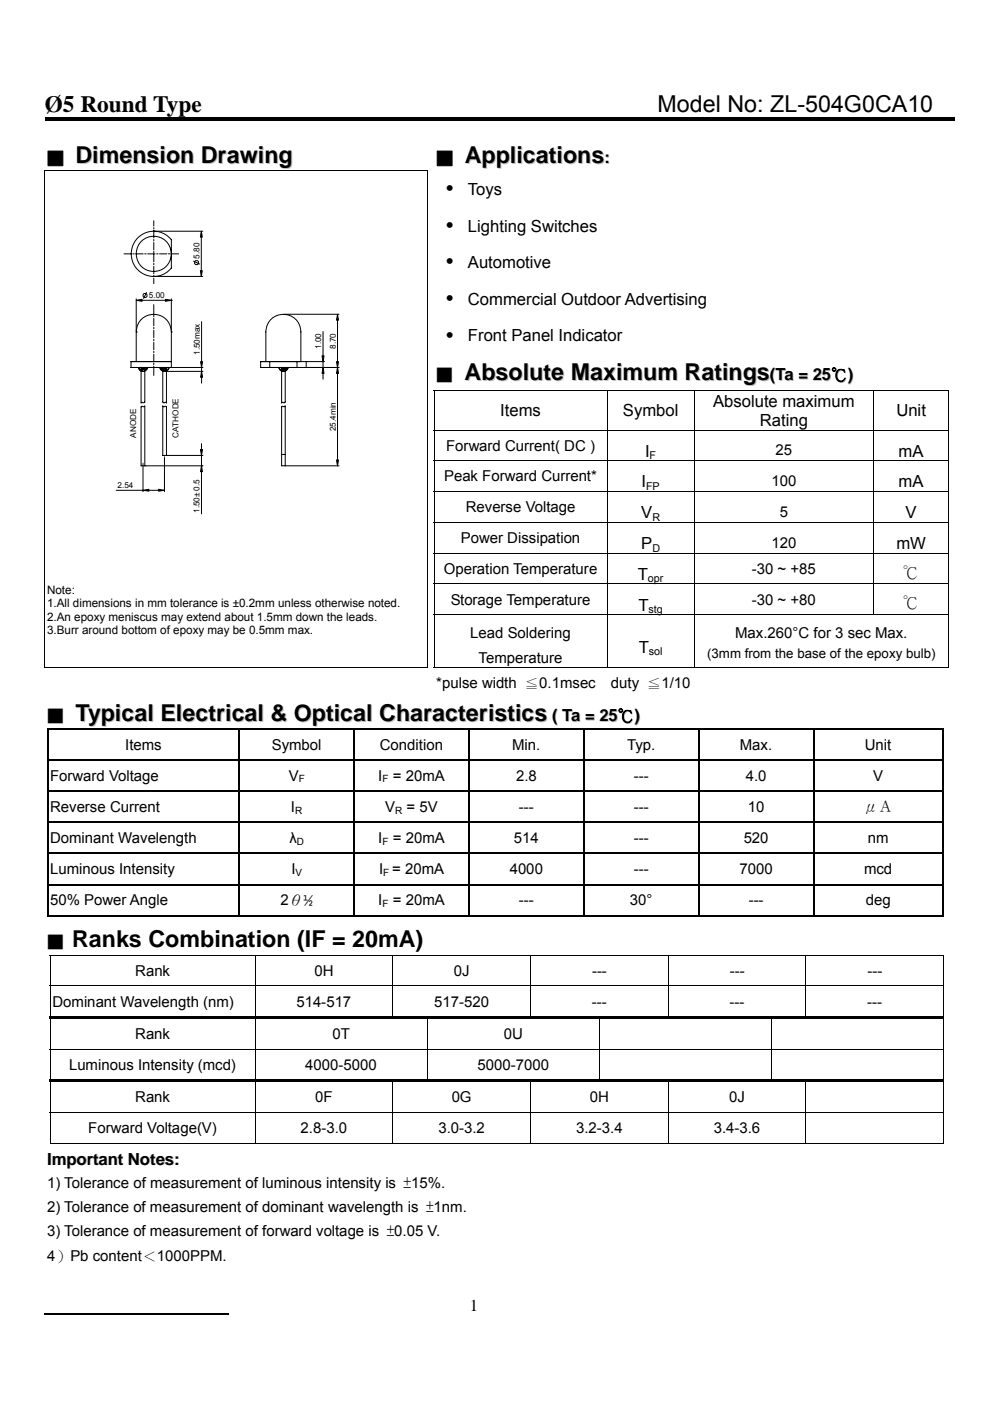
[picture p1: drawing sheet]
<svg xmlns="http://www.w3.org/2000/svg" width="210mm" height="297mm" viewBox="0 0 210 297" stroke-linecap="round" stroke-linejoin="round" font-family="sans-serif">
<path d="M9.5 278.5h39" fill="none" stroke="#000" stroke-width=".25"/>
<g fill="#fff">
<path d="M9.2 25.7h82.9v10.4h-82.9z"/>
<path d="M10 25.7h81.5v4h-81.5z"/>
<path d="M10 29.7h81.5v6.4h-81.5z"/>
<path d="M13.5 29.9h48.6v6h-48.6z"/>
<path d="M96.1 29.9h33.3v6h-33.3z"/>
</g>
<path d="M9.5 24.9h82.4v.8h-82.4z" fill="#000"/>
<path d="M9.5 25.7h82.4z" fill="#fff"/>
<path d="M9.4 36.1h.2v.1h-.2zM90.6 36.1h.2v.1h-.2zM91.9 24.9h110.5v.8h-110.5z" fill="#000"/>
<path d="M9.4 36.2h81.4M9.5 36.2v38.8M90.7 36.2v38.8" fill="none" stroke="#000" stroke-width=".21"/>
<path d="M96.1 75.9h84.9v6h-84.9z" fill="#fff"/>
<g fill="none" stroke="#000" stroke-width=".21">
<path d="M26.3 53.8h1.6M28.2 53.8h.3M28.8 53.8h1.6M29.4 50.2a4.8 4.8 0 0 1 6.9 .6v6a4.8 4.8 0 0 1-7 .5 4.8 4.8 0 0 1 .1-7.1zM30.7 53.8h.3M31.3 53.8h1.6M32.6 49h.1M32.6 58.6h.1M32.6 46.8v1.1M32.6 48.2v.4M32.6 48.9v1.6M32.6 50.8v.3"/>
<path d="M32.6 51.4v1.6M32.6 53.3v.3M32.6 53.9v1.6M32.6 55.8v.4M32.6 56.5v1.6M32.6 58.4v.3M32.6 59v1.1M32.8 49h10.2M32.8 58.6h10.2M33.2 53.8h.3M33.8 53.8h1.6M35.7 53.8h.3"/>
<path d="M36.3 53.8h1.6M41.1 55.4l1.2 .6M41.5 55.3h.4l.2 .2v.4l-.2 .2h-.4l-.2-.2v-.4zM42.5 57.4h.4l-.2 1.2zM42.7 49l.2 1.3h-.4zM42.7 50.3v7.1M9.5 75v7.8M28.9 63.7l1.2-.2v.4zM28.9 70.4h.1M28.9 70.4a3.7 3.7 0 0 1 3.7-3.8 3.7 3.7 0 0 1 3.7 3.8M28.9 63.4v6.8M28.9 70.4v6.3"/>
<path d="M29.3 77.9a1.02 1.02 0 0 0 1 .8 1.02 1.02 0 0 0 1-.8M29.6 77.9v.1M29.7 77.9l-.3 .3M29.9 77.9v7.5l.2-.1 .4 .1 .2-.2v-7.3M30.1 78.4l.3 .3M30.1 63.7h5M30.2 77.9l-.5 .6M30.5 78.3l-.4-.4 .7 .7M30.5 77.9l-.7 .7M30.5 62.2h.5l.2 .2v.4l-.2 .3h-.5l-.1-.3v-.4zM30.7 77.9l.4 .5M30.8 77.9l-.8 .8"/>
<path d="M31.1 62l-.6 1.3M31.3 78l-.7 .7M32.6 64.6v1.9M32.6 66.9v.3M32.6 67.5v1.6M32.6 69.4v.3M32.6 70v1.6M32.6 71.9v.4M32.6 72.6v1.5M32.6 74.5v.3M32.6 75.1v1.6M32.6 77v.3"/>
<path d="M32.6 77.6v2M33.9 77.9a1.02 1.02 0 0 0 1 .8 1.02 1.02 0 0 0 1-.8M33.9 78l.7 .7M34.4 77.9l.8 .8M34.7 77.9l.7 .7M34.8 78.3l.3-.4-.6 .7M34.8 78.7h.1M35 77.9l.6 .6M35 78.7h8.1M35.1 63.5l1.2 .2-1.2 .2zM35.2 78.4l-.4 .3M35.3 77.9h.1"/>
<path d="M35.3 77.9v7.5l-.2-.1-.4 .1-.2-.2v-7.3l-.4 .5M35.5 77.9l.3 .3M35.7 77.9l-.1 .1M36.3 70.4h.1M36.3 63.7h.1M36.3 76.7h-8.5v1.2h15.3M36.3 63.4v6.8M36.3 70.4v7.5M42.5 76.7h.5l-.2 1.2zM42.8 78.7l.2 1.3h-.5zM42.8 77.9h.1M42.8 68.2v8.5"/>
<path d="M42.8 77.9v.8M42.8 80v1.2M56.4 76.7v-6.3a3.7 3.7 0 0 1 3.7-3.7 3.7 3.7 0 0 1 3.7 3.7v6.3M57.2 76.7v1.2M59.1 77.9a1.02 1.02 0 0 0 1 .8 1.02 1.02 0 0 0 1-.8M59.4 77.9v.1M59.5 77.9l-.3 .3M59.7 77.9v7.5l.2-.1 .4 .1 .2-.2v-7.3M59.8 78.4l.4 .3M60 77.9l-.5 .6M60.2 66.6h.1M60.3 78.3l-.4-.4 .7 .7"/>
<path d="M60.3 66.6h11.6M60.3 77.9l-.7 .7M60.5 77.9l.4 .5M60.6 77.9l-.8 .8M61.1 78l-.7 .7M63 76.7v1.2M64.9 77.9h.1M64.9 76.7h.1M64.9 76.7h-9.6v1.2h9.6M64.9 76.7v1.2M65.1 77.9h6.8M65.1 76.7h3.7"/>
<path d="M68.3 75.4h.4l-.2 1.3zM68.5 77.9l.2 1.3h-.4zM68.5 77.9h.1M68.5 70.3v5.1M68.5 76.7v1.2M68.5 79.2v1.2M71.4 76.7h.4l-.2 1.2zM71.6 77.9l.2 1.3h-.4zM71.6 66.6l.2 1.3h-.4zM71.6 67.9v8.8M71.6 79.2v18.3M90.7 75v7.8"/>
<path d="M9.5 83v8.1M9.5 91.3v6.3M9.5 97.8v6.3M29.9 86.3l.2-.2 .4 .1 .2-.1v12.7h-.8zM30.3 98.4v5.8M30.3 98.2h.1M30.7 98.8h.1M30.9 98.8h12.2M34.5 86.1l.3 .2 .3-.2 .2 .2v10.3h-.8zM34.9 97v7.2M34.9 96.9h.1M35.3 96.6h.1"/>
<path d="M35.5 96.6h7.6M42.5 95.3h.4l-.2 1.3zM42.7 98.8l.2 1.2h-.4zM42.7 98.8h.1M42.7 94.1v1.2M42.7 96.6v2.2M59.7 86.3l.2-.2 .4 .1 .2-.1v12.7h-.8zM59.9 96.4h.6M60.7 98.8h11.2M71.4 97.5h.4l-.2 1.3zM90.7 83v8.1M90.7 91.3v6.3"/>
<path d="M90.7 97.8v6.3M92 82.9h109.3M92 91.2h109.3M92 97.7h109.3M92.1 83v8.1M92.1 91.3v6.3M92.1 97.8v6.3M128.8 83v8.1M128.8 91.3v6.3M128.8 97.8v6.3M147.2 83v8.1M147.2 91.3v6.3"/>
<path d="M147.2 97.8v6.3M185.3 83v8.1M185.3 91.3v6.3M185.3 97.8v6.3M201.2 83v8.1M201.2 91.3v6.3M201.2 97.8v6.3M9.5 104.3v6.4M9.5 110.8v6.4M9.5 117.4v6.3M24.6 103.9h5.7M30.3 103.9l1.3-.2v.4z"/>
<path d="M31.6 103.9h2.1M33.7 103.7l1.2 .2-1.2 .2zM34.9 103.9h.1M42.7 100v9M90.7 104.3v6.4M90.7 110.8v6.4M90.7 117.4v6.3M92 104.2h109.3M92 110.8h109.3M92 117.3h109.3M92.1 104.3v6.4M92.1 110.8v6.4"/>
<path d="M92.1 117.4v6.3M128.8 104.3v6.4M128.8 110.8v6.4M128.8 117.4v6.3M147.2 104.3v6.4M147.2 110.8v6.4M147.2 117.4v6.3M185.3 104.3v6.4M185.3 110.8v6.4M185.3 117.4v6.3M201.2 104.3v6.4M201.2 110.8v6.4"/>
<path d="M201.2 117.4v6.3M9.5 123.9v6.4M9.5 130.4v11.1M90.7 123.9v6.4M90.7 130.4v11.1M92 123.8h109.3M92 130.3h109.3M92.1 123.9v6.4M92.1 130.4v11.1M128.8 123.9v6.4M128.8 130.4v11.1M147.2 123.9v6.4"/>
<path d="M147.2 130.4v11.1M185.3 123.9v6.4M201.2 123.9v6.4M201.2 130.4v11.1"/>
<circle cx="32.6" cy="53.8" r="3.7"/>
</g>
<g fill="#000">
<path d="M9.4 82.8h.2v.2h-.2zM9.4 91.1h.2v.2h-.2zM9.4 97.6h.2v.2h-.2zM90.6 82.8h.2v.2h-.2zM90.6 91.1h.2v.2h-.2zM90.6 97.6h.2v.2h-.2zM92 82.8h.1v.2h-.1zM201.1 82.8h.2v.2h-.2zM9.4 104.1h.2v.2h-.2zM9.4 110.7h.2v.1h-.2zM9.4 117.2h.2v.2h-.2zM90.6 104.1h.2v.2h-.2z"/>
<path d="M90.6 110.7h.2v.1h-.2zM90.6 117.2h.2v.2h-.2zM9.4 123.7h.2v.2h-.2zM9.4 130.3h.2v.1h-.2zM90.6 123.7h.2v.2h-.2zM90.6 130.3h.2v.1h-.2z"/>
</g>
<g fill="#000">
<path d="M42.7 49l.2 1.3h-.4zM42.5 57.4h.4l-.2 1.2zM28.9 63.7l1.2-.2v.4zM35.1 63.5l1.2 .2-1.2 .2zM42.8 78.7l.2 1.3h-.5zM42.5 76.7h.5l-.2 1.2zM68.5 77.9l.2 1.3h-.4zM68.3 75.4h.4l-.2 1.3zM71.6 77.9l.2 1.3h-.4zM71.6 66.6l.2 1.3h-.4zM71.4 76.7h.4l-.2 1.2zM42.5 95.3h.4l-.2 1.3z"/>
<path d="M71.4 97.5h.4l-.2 1.3zM30.3 103.9l1.3-.2v.4zM33.7 103.7l1.2 .2-1.2 .2zM42.7 98.8l.2 1.2h-.4z"/>
</g>
<path d="M13.5 148.2h122.3v6h-122.3z" fill="#fff"/>
<g fill="#000">
<path d="M10 154.3h.3v.3h-.3zM50.7 154.3h.2v.3h-.2zM75 154.3h.2v.3h-.2zM99.4 154.3h.2v.3h-.2zM123.7 154.3h.3v.3h-.3zM148.1 154.3h.2v.3h-.2zM172.4 154.3h.3v.3h-.3zM199.9 154.3h.2v.3h-.2zM10 161h.3v.2h-.3zM10 167.6h.3v.3h-.3zM10 174.2h.3v.3h-.3zM50.7 161h.2v.2h-.2z"/>
<path d="M50.7 167.6h.2v.3h-.2zM50.7 174.2h.2v.3h-.2zM75 161h.2v.2h-.2zM75 167.6h.2v.3h-.2zM75 174.2h.2v.3h-.2zM99.4 161h.2v.2h-.2zM99.4 167.6h.2v.3h-.2zM99.4 174.2h.2v.3h-.2zM123.7 161h.3v.2h-.3zM123.7 167.6h.3v.3h-.3zM123.7 174.2h.3v.3h-.3zM148.1 161h.2v.2h-.2z"/>
<path d="M148.1 167.6h.2v.3h-.2zM148.1 174.2h.2v.3h-.2zM172.4 161h.3v.2h-.3zM172.4 167.6h.3v.3h-.3zM172.4 174.2h.3v.3h-.3zM199.9 161h.2v.2h-.2zM199.9 167.6h.2v.3h-.2zM199.9 174.2h.2v.3h-.2zM10 180.8h.3v.3h-.3zM10 187.4h.3v.3h-.3zM50.7 180.8h.2v.3h-.2zM50.7 187.4h.2v.3h-.2z"/>
<path d="M75 180.8h.2v.3h-.2zM75 187.4h.2v.3h-.2zM99.4 180.8h.2v.3h-.2zM99.4 187.4h.2v.3h-.2zM123.7 180.8h.3v.3h-.3zM123.7 187.4h.3v.3h-.3zM148.1 180.8h.2v.3h-.2zM148.1 187.4h.2v.3h-.2zM172.4 180.8h.3v.3h-.3zM172.4 187.4h.3v.3h-.3zM199.9 180.8h.2v.3h-.2zM199.9 187.4h.2v.3h-.2z"/>
<path d="M199.9 194h.2v.3h-.2z"/>
</g>
<g fill="none" stroke="#000" stroke-width=".25">
<path d="M10 154.5h40.7M10.1 154.6v6.4M50.8 154.6v6.4M50.9 154.5h24.1M75.1 154.6v6.4M75.2 154.5h24.2M99.5 154.6v6.4M99.6 154.5h24.1M123.8 154.6v6.4M124 154.5h24.1M148.2 154.6v6.4M148.3 154.5h24.1"/>
<path d="M172.6 154.6v6.4M172.7 154.5h27.2M200 154.6v6.4M10.1 161.2v6.4M10.1 167.9v6.3M10.1 174.5v6.3M10.3 161.1h40.4M10.3 167.7h40.4M10.3 174.3h40.4M50.8 161.2v6.4M50.8 167.9v6.3M50.8 174.5v6.3"/>
<path d="M50.9 161.1h24.1M50.9 167.7h24.1M50.9 174.3h24.1M75.1 161.2v6.4M75.1 167.9v6.3M75.1 174.5v6.3M75.2 161.1h24.2M75.2 167.7h24.2M75.2 174.3h24.2M99.5 161.2v6.4M99.5 167.9v6.3M99.5 174.5v6.3"/>
<path d="M99.6 161.1h24.1M99.6 167.7h24.1M99.6 174.3h24.1M123.8 161.2v6.4M123.8 167.9v6.3M123.8 174.5v6.3M124 161.1h24.1M124 167.7h24.1M124 174.3h24.1M148.2 161.2v6.4M148.2 167.9v6.3M148.2 174.5v6.3"/>
<path d="M148.3 161.1h24.1M148.3 167.7h24.1M148.3 174.3h24.1M172.6 161.2v6.4M172.6 167.9v6.3M172.6 174.5v6.3M172.7 161.1h27.2M172.7 167.7h27.2M172.7 174.3h27.2M200 161.2v6.4M200 167.9v6.3M200 174.5v6.3"/>
<path d="M10 194.1h40.7M10.1 181.1v6.3M10.1 187.7v6.6M10.3 180.9h40.4M10.3 187.5h40.4M50.8 181.1v6.3M50.8 187.7v6.6M50.9 180.9h24.1M50.9 187.5h24.1M50.9 194.1h24.1M75.1 181.1v6.3M75.1 187.7v6.6"/>
<path d="M75.2 180.9h24.2M75.2 187.5h24.2M75.2 194.1h24.2M99.5 181.1v6.3M99.5 187.7v6.6M99.6 180.9h24.1M99.6 187.5h24.1M99.6 194.1h24.1M123.8 181.1v6.3M123.8 187.7v6.6M124 180.9h24.1M124 187.5h24.1"/>
<path d="M124 194.1h24.1M148.2 181.1v6.3M148.2 187.7v6.6M148.3 180.9h24.1M148.3 187.5h24.1M148.3 194.1h24.1M172.6 181.1v6.3M172.6 187.7v6.6M172.7 180.9h27.2M172.7 187.5h27.2M172.7 194.1h27.2M200 181.1v6.3"/>
<path d="M200 187.7v6.6"/>
</g>
<path d="M15.3 196h74.5v6h-74.5z" fill="#fff"/>
<path d="M9.4 141.5h.2v.1h-.2zM90.6 141.5h.2v.1h-.2zM92 141.5h.1v.1h-.1zM201.1 141.5h.2v.1h-.2zM10.6 202.4h.1v.2h-.1zM10.6 215.5h189.6v.5h-189.6zM200.1 202.4h.1v.2h-.1zM10.6 228.9h189.6v.5h-189.6zM200.1 242.3h.1v.1h-.1z" fill="#000"/>
<g fill="none" stroke="#000" stroke-width=".21">
<path d="M9.4 141.6h81.4M92 141.6h109.3M10.6 202.5h189.6M10.6 209h189.6M10.6 202.6v6.3M10.6 209.1v6.4M10.6 216v6.3M54.1 202.6v6.3M54.1 209.1v6.4M54.1 216v6.3M83.3 202.6v6.3M83.3 209.1v6.4"/>
<path d="M90.6 216v6.3M112.5 202.6v6.3M112.5 209.1v6.4M127.1 216v6.3M141.7 202.6v6.3M141.7 209.1v6.4M163.6 216v6.3M170.9 202.6v6.3M170.9 209.1v6.4M200.2 202.6v6.3M200.2 209.1v6.4M200.2 216v6.3"/>
<path d="M10.6 222.4h189.6M10.6 235.8h189.6M10.6 222.5v6.4M10.6 229.4v6.4M10.6 235.9v6.5M54.1 222.5v6.4M54.1 229.4v6.4M54.1 235.9v6.5M83.3 229.4v6.4M83.3 235.9v6.5M90.6 222.5v6.4M112.5 229.4v6.4"/>
<path d="M112.5 235.9v6.5M127.1 222.5v6.4M141.7 229.4v6.4M141.7 235.9v6.5M163.6 222.5v6.4M170.9 229.4v6.4M170.9 235.9v6.4M200.2 222.5v6.4M200.2 229.4v6.4M200.2 235.9v6.5M10.6 242.4h43.4M54.2 242.4h29"/>
<path d="M83.4 242.4h29M112.6 242.4h29M141.8 242.4h58.3"/>
</g>
<g font-size="4.9">
<text x="9.5" y="23.8">Ø5 Round Type</text>
<text x="139.5" y="23.8">Model No: ZL-504G0CA10</text>
<text x="16" y="152.9">Typical Electrical &amp; Optical Characteristics</text>
<text x="15.3" y="200.8">Ranks Combination (IF = 20mA)</text>
</g>
<g font-size="4.9" fill="#c0c0c0">
<text x="16.2" y="34.9">Dimension Drawing</text>
<text x="98.8" y="34.9">Applications</text>
<text x="98.8" y="80.8">Absolute Maximum Ratings</text>
</g>
<g font-size="3.5">
<text x="10" y="34.6">■</text>
<text x="92.5" y="34.6">■</text>
<text x="128.2" y="34.6">:</text>
<text x="99.3" y="41.3">Toys</text>
<text x="99.3" y="49.1">Lighting Switches</text>
<text x="99.3" y="56.9">Automotive</text>
<text x="99.3" y="64.6">Commercial Outdoor Advertising</text>
<text x="99.3" y="72.4">Front Panel Indicator</text>
<text x="92.5" y="80.6">■</text>
<text x="163.3" y="80.6">(Ta = 25℃)</text>
<text x="106.1" y="88.3">Items</text>
<text x="132.1" y="88.3">Symbol</text>
<text x="151.3" y="86.2">Absolute maximum</text>
<text x="190.1" y="88.3">Unit</text>
<text x="161.2" y="90.3">Rating</text>
<text x="136.8" y="96.8">I</text>
<text x="190.6" y="96.8">mA</text>
<text x="136.1" y="103.4">I</text>
<text x="190.6" y="103.4">mA</text>
<text x="136" y="109.9">V</text>
<text x="192.1" y="109.9">V</text>
<text x="136" y="116.4">P</text>
<text x="190.1" y="116.4">mW</text>
<text x="135.3" y="122.9">T</text>
<text x="191.5" y="122.5">℃</text>
<text x="135.4" y="129.5">T</text>
<text x="191.5" y="129">℃</text>
<text x="135.5" y="138.3">T</text>
<text x="10" y="152.9">■</text>
<text x="117.1" y="152.9">( Ta = 25℃)</text>
<text x="10" y="200.8">■</text>
<text x="10" y="246.9">Important Notes:</text>
<text x="99.7" y="278">1</text>
</g>
<g font-size="3.2">
<text x="94.6" y="95.6">Forward Current( DC )</text>
<text x="164.5" y="96.5">25</text>
<text x="94.2" y="102.1">Peak Forward Current*</text>
<text x="163.6" y="103.1">100</text>
<text x="98.8" y="108.6">Reverse Voltage</text>
<text x="165.4" y="109.6">5</text>
<text x="97.7" y="115.1">Power Dissipation</text>
<text x="163.6" y="116.1">120</text>
<text x="94.1" y="121.7">Operation Temperature</text>
<text x="159.5" y="121.7">-30 ~ +85</text>
<text x="95.6" y="128.2">Storage Temperature</text>
<text x="159.5" y="128.2">-30 ~ +80</text>
<text x="99.7" y="135.3">Lead Soldering</text>
<text x="155.9" y="135.3">Max.260°C for 3 sec Max.</text>
<text x="101.5" y="140.5">Temperature</text>
<text x="92.5" y="145.8">*pulse width ≦0.1msec</text>
<text x="129.5" y="145.8">duty ≦1/10</text>
<text x="26.6" y="158.9">Items</text>
<text x="57.6" y="158.9">Symbol</text>
<text x="80.6" y="158.9">Condition</text>
<text x="108.6" y="158.9">Min.</text>
<text x="133" y="158.9">Typ.</text>
<text x="156.9" y="158.9">Max.</text>
<text x="183.4" y="158.9">Unit</text>
<text x="10.6" y="165.5">Forward Voltage</text>
<text x="61.2" y="165.5">V</text>
<text x="80.2" y="165.5">I = 20mA</text>
<text x="109.5" y="165.5">2.8</text>
<text x="134.4" y="165.5">---</text>
<text x="158.2" y="165.5">4.0</text>
<text x="185.2" y="165.5">V</text>
<text x="10.6" y="172.1">Reverse Current</text>
<text x="61.7" y="172.1">I</text>
<text x="81.7" y="172.1">V</text>
<text x="86.2" y="172.1">= 5V</text>
<text x="110.1" y="172.2">---</text>
<text x="134.4" y="172.2">---</text>
<text x="158.6" y="172.2">10</text>
<text x="183.1" y="172">μΑ</text>
<text x="10.6" y="178.8">Dominant Wavelength</text>
<text x="61.4" y="178.8">λ</text>
<text x="80.2" y="178.8">I = 20mA</text>
<text x="109" y="178.8">514</text>
<text x="134.4" y="178.8">---</text>
<text x="157.7" y="178.8">520</text>
<text x="184.1" y="178.8">nm</text>
<text x="10.6" y="185.4">Luminous Intensity</text>
<text x="61.8" y="185.4">I</text>
<text x="80.4" y="185.4">I = 20mA</text>
<text x="108.1" y="185.4">4000</text>
<text x="134.4" y="185.4">---</text>
<text x="156.8" y="185.4">7000</text>
<text x="183.3" y="185.4">mcd</text>
<text x="10.6" y="192">50% Power Angle</text>
<text x="59.5" y="191.8">2θ½</text>
<text x="80.2" y="192">I = 20mA</text>
<text x="110.1" y="192">---</text>
<text x="133.6" y="192">30°</text>
<text x="158.8" y="192">---</text>
<text x="183.6" y="192">deg</text>
<text x="28.7" y="206.9">Rank</text>
<text x="66.7" y="206.9">0H</text>
<text x="96.3" y="206.9">0J</text>
<text x="125.6" y="206.9">---</text>
<text x="154.8" y="206.9">---</text>
<text x="184" y="206.9">---</text>
<text x="11.1" y="213.4">Dominant Wavelength (nm)</text>
<text x="62.9" y="213.4">514-517</text>
<text x="92.1" y="213.4">517-520</text>
<text x="125.5" y="213.4">---</text>
<text x="154.7" y="213.4">---</text>
<text x="184" y="213.4">---</text>
<text x="28.7" y="220.3">Rank</text>
<text x="70.5" y="220.3">0T</text>
<text x="106.9" y="220.3">0U</text>
<text x="14.6" y="226.8">Luminous Intensity (mcd)</text>
<text x="64.8" y="226.8">4000-5000</text>
<text x="101.3" y="226.8">5000-7000</text>
<text x="28.7" y="233.7">Rank</text>
<text x="66.9" y="233.7">0F</text>
<text x="95.8" y="233.7">0G</text>
<text x="125.1" y="233.7">0H</text>
<text x="154.7" y="233.7">0J</text>
<text x="18.7" y="240.2">Forward Voltage(V)</text>
<text x="63.8" y="240.2">2.8-3.0</text>
<text x="93" y="240.2">3.0-3.2</text>
<text x="122.2" y="240.2">3.2-3.4</text>
<text x="151.4" y="240.2">3.4-3.6</text>
<text x="10" y="251.8">1) Tolerance of measurement of luminous intensity is ±15%.</text>
<text x="10" y="256.9">2) Tolerance of measurement of dominant wavelength is ±1nm.</text>
<text x="10" y="262.1">3) Tolerance of measurement of forward voltage is ±0.05 V.</text>
<text x="10" y="267.3">4）Pb content＜1000PPM.</text>
</g>
<text font-size="2.8" x="150" y="139.6">(3mm from the base of the epoxy bulb)</text>
<g font-size="2.5">
<text x="10" y="125.9">Note:</text>
<text x="10" y="128.8">1.All dimensions in mm tolerance is ±0.2mm unless otherwise noted.</text>
<text x="10" y="131.6">2.An epoxy meniscus may extend about 1.5mm down the leads.</text>
<text x="10" y="134.4">3.Burr around bottom of epoxy may be 0.5mm max.</text>
</g>
<g font-size="2.3">
<text x="137.8" y="97.4">F</text>
<text x="137" y="103.9">FP</text>
<text x="138.4" y="110.4">R</text>
<text x="138.4" y="116.9">D</text>
<text x="137.4" y="123.5">opr</text>
<text x="137.6" y="130">stg</text>
<text x="137.6" y="138.9">sol</text>
</g>
<g font-size="2.1">
<text x="63.4" y="165.9">F</text>
<text x="81.1" y="165.9">F</text>
<text x="62.6" y="172.5">R</text>
<text x="83.8" y="172.5">R</text>
<text x="63" y="179.1">D</text>
<text x="81.1" y="179.1">F</text>
<text x="62.7" y="185.7">V</text>
<text x="81.3" y="185.7">F</text>
<text x="81.1" y="192.3">F</text>
</g>
<g font-size="1.7">
<text x="42.3" y="54.9" transform="rotate(-90 42.3 54.9)">5.80</text>
<text x="31.6" y="63.3">5.00</text>
<text x="42.4" y="75.2" transform="rotate(-90 42.4 75.2)">1.50max</text>
<text x="68.1" y="74" transform="rotate(-90 68.1 74)">1.00</text>
<text x="71.2" y="74" transform="rotate(-90 71.2 74)">8.70</text>
<text x="28.9" y="92.8" transform="rotate(-90 28.9 92.8)">ANODE</text>
<text x="37.9" y="92.9" transform="rotate(-90 37.9 92.9)">CATHODE</text>
<text x="71.2" y="91.4" transform="rotate(-90 71.2 91.4)">25.4min</text>
<text x="25" y="103.5">2.54</text>
<text x="42.3" y="108.8" transform="rotate(-90 42.3 108.8)">1.50± 0.5</text>
</g>
<g font-size="1.4">
<text x="94.7" y="40.3">●</text>
<text x="94.7" y="48.1">●</text>
<text x="94.7" y="55.8">●</text>
<text x="94.7" y="63.6">●</text>
<text x="94.7" y="71.4">●</text>
</g>
</svg>
